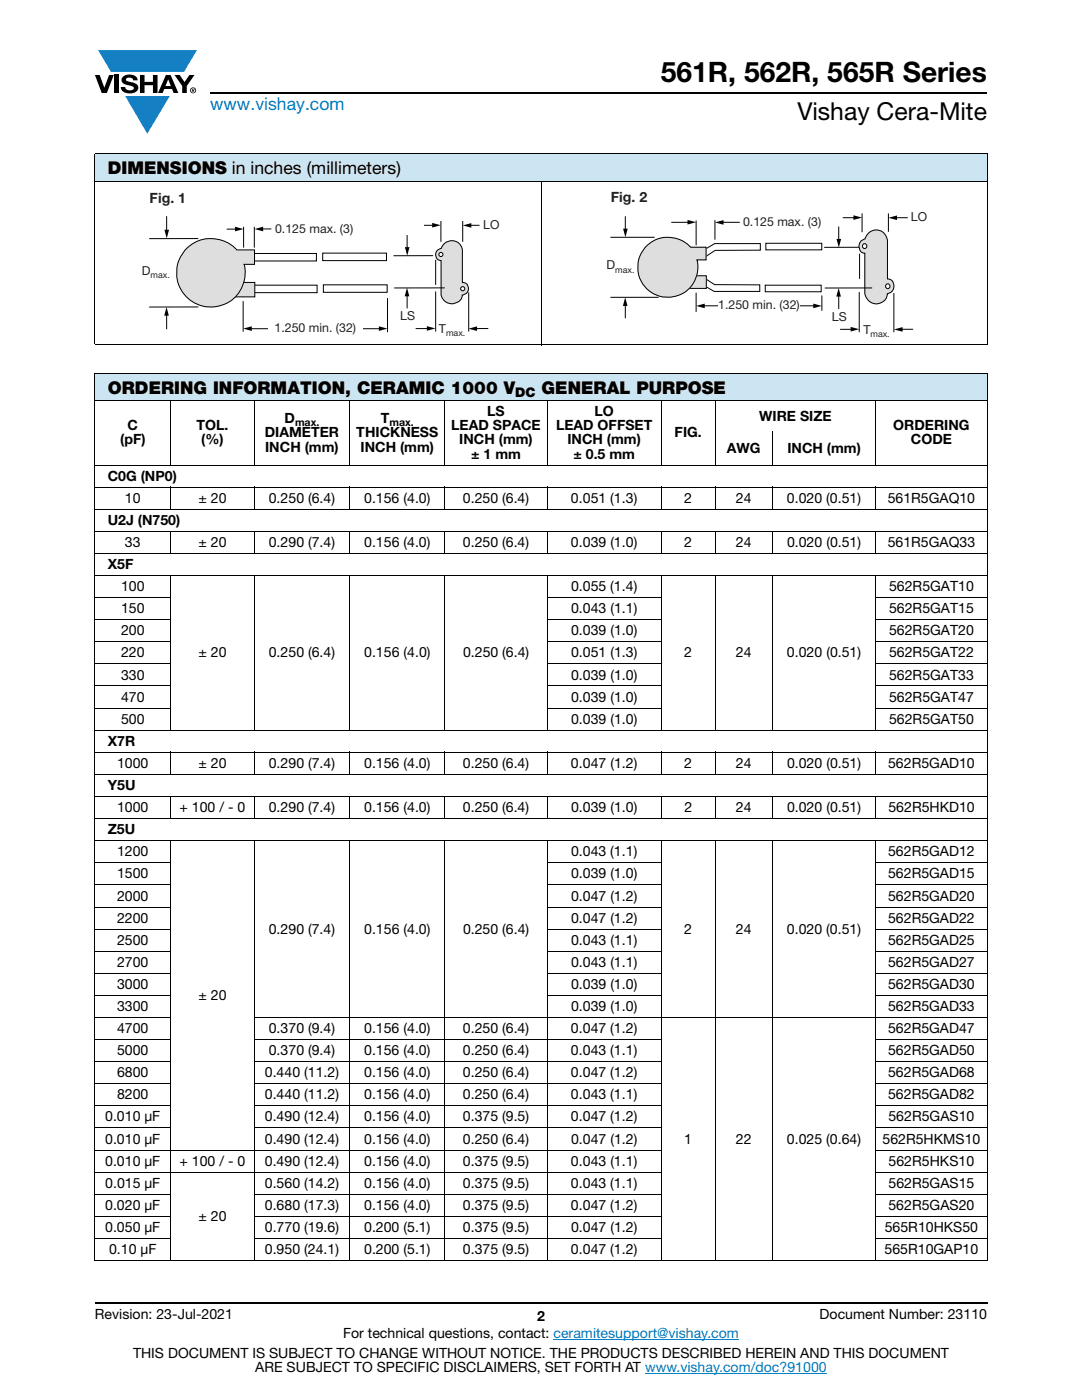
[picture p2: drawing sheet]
<svg xmlns="http://www.w3.org/2000/svg" width="216mm" height="279mm" viewBox="0 0 216 279" stroke-linecap="round" stroke-linejoin="round" font-family="sans-serif">
<g fill="#147fc3">
<path d="M19.6 10h19.7l-2.6 4.3h-1.1h-13.5z"/>
<path d="M25 19.2h8.9l-4.5 7.5z"/>
</g>
<g fill="#000">
<path d="M18.9 15h1l.9 2.5 1-2.5h.9l-1.4 3.6h-1zM22.9 15h.9v3.6h-.9zM24.6 15.3a2.1 2.1 0 0 1 2.8 .3l.1 .4h-.9a.79 .79 0 0 0-.7-.5 .79 .79 0 0 0-.8 .4l.3 .3 1 .2a1.08 1.08 0 0 1 1.2 1 1.08 1.08 0 0 1-1.1 1.2 1.73 1.73 0 0 1-2.4-1.2h.9a.96 .96 0 0 0 .8 .6 .96 .96 0 0 0 .9-.4 1.31 1.31 0 0 0-1.2-.6 1.03 1.03 0 0 1-1.1-.6 1.03 1.03 0 0 1 .2-1.1zM27.9 15h.9v1.3h1.7v-1.3h.9v3.6h-.9v-1.6h-1.7v1.6h-.9zM34.8 15h1.1l.9 1.4 1-1.4h1l-1.5 2.2v1.4h-.9v-1.4z"/>
<path d="M33.6 15.9l.5 1.3h-1.1zM33.1 15l-1.6 3.6h1l.3-.8h1.5l.3 .8h1l-1.6-3.6z"/>
<path d="M38.4 17.8h.2v.2h-.2zM38.3 17.7v.7h.1v-.3l.4 .3-.2-.3 .2-.2-.1-.2z"/>
<path d="M38.1 18a.46 .46 0 0 1 .9 0 .46 .46 0 0 1-.9 0zM37.9 18a.6 .6 0 0 0 1.2 0 .6 .6 0 0 0-1.2 0z"/>
</g>
<path d="M42 18.6h155M18.9 260h178.1" fill="none" stroke="#000" stroke-width=".36"/>
<path d="M110.4 267.3h37M128.7 274h36.3" fill="none" stroke="#007ec4" stroke-width=".2"/>
<g fill="#cce5f3">
<path d="M18.9 30.7h178.1v5.5h-178.1z"/>
<path d="M18.9 74.4h178.1v5.5h-178.1z"/>
</g>
<g fill="none" stroke="#000" stroke-width=".2">
<path d="M18.9 30.7h178.1M18.9 36.2h178.1M18.9 30.8v37.9M107.9 36.1v32.8M197 30.8v37.9M18.9 68.8h178.1M18.9 74.4h178.1M18.9 79.9h178.1M18.9 74.5v177M34.1 79.8v13.1M49.9 65.6h26M50.7 79.8v13.1"/>
<path d="M69.8 79.8v13.1M88.8 79.8v13.1M109.2 79.8v13.1M131.9 79.8v13.1M142.7 79.8v13.1M174.8 79.8v13.1M197 74.5v177M18.9 92.8h178.1M18.9 97.2h178.1M34.1 97.1v4.6M50.7 97.1v4.6M69.8 97.1v4.6"/>
<path d="M88.8 97.1v4.6M109.2 97.1v4.6M131.9 97.1v4.6M142.7 97.1v4.6M154.1 86.1v6.8M154.1 97.1v4.6M174.8 97.1v4.6M18.9 101.6h178.1M18.9 106h178.1M18.9 110.4h178.1M18.9 114.9h178.1M18.9 119.3h15.3"/>
<path d="M34.1 106v4.5M34.1 114.8v31M50.7 106v4.5M50.7 114.8v31M69.8 106v4.5M69.8 114.8v31M88.8 106v4.5M88.8 114.8v31M109.1 119.3h22.9M109.2 106v4.5M109.2 114.8v31M131.9 106v4.5"/>
<path d="M131.9 114.8v31M142.7 106v4.5M142.7 114.8v31M154.1 106v4.5M154.1 114.8v31M174.7 119.3h22.3M174.8 106v4.5M174.8 114.8v31M18.9 123.7h15.3M18.9 128.1h15.3M18.9 132.5h15.3M18.9 136.9h15.3"/>
<path d="M109.1 123.7h22.9M109.1 128.1h22.9M109.1 132.5h22.9M109.1 136.9h22.9M174.7 123.7h22.3M174.7 128.1h22.3M174.7 132.5h22.3M174.7 136.9h22.3M18.9 141.3h15.3M18.9 145.7h178.1M18.9 150.1h178.1M18.9 154.6h178.1"/>
<path d="M18.9 159h178.1M34.1 150.1v4.5M34.1 158.9v4.5M50.7 150.1v4.5M50.7 158.9v4.5M69.8 150.1v4.5M69.8 158.9v4.5M88.8 150.1v4.5M88.8 158.9v4.5M109.1 141.3h22.9M109.2 150.1v4.5M109.2 158.9v4.5"/>
<path d="M131.9 150.1v4.5M131.9 158.9v4.5M142.7 150.1v4.5M142.7 158.9v4.5M154.1 150.1v4.5M154.1 158.9v4.5M174.7 141.3h22.3M174.8 150.1v4.5M174.8 158.9v4.5M18.9 163.4h178.1M18.9 167.8h178.1M18.9 172.2h15.3"/>
<path d="M18.9 176.6h15.3M34.1 167.7v84M50.7 167.7v84M69.8 167.7v84M88.8 167.7v84M109.1 172.2h22.9M109.1 176.6h22.9M109.2 167.7v84M131.9 167.7v84M142.7 167.7v83.9M154.1 167.7v83.9M174.7 172.2h22.3"/>
<path d="M174.7 176.6h22.3M174.8 167.7v84M18.9 181h15.3M18.9 185.4h15.3M18.9 189.8h15.3M18.9 194.2h15.3M18.9 198.6h15.3M109.1 181h22.9M109.1 185.4h22.9M109.1 189.8h22.9M109.1 194.2h22.9M109.1 198.6h22.9"/>
<path d="M174.7 181h22.3M174.7 185.4h22.3M174.7 189.8h22.3M174.7 194.2h22.3M174.7 198.6h22.3M18.9 203.1h15.3M18.9 207.5h15.3M18.9 211.9h15.3M18.9 216.3h15.3M50.6 203.1h146.4M50.6 207.5h81.4M50.6 211.9h81.4"/>
<path d="M50.6 216.3h81.4M174.7 207.5h22.3M174.7 211.9h22.3M174.7 216.3h22.3M18.9 220.7h15.3M18.9 225.1h15.3M18.9 229.5h113.1M18.9 233.9h113.1M18.9 238.3h15.3M50.6 220.7h81.4M50.6 225.1h81.4M50.6 238.3h81.4"/>
<path d="M174.7 220.7h22.3M174.7 225.1h22.3M174.7 229.5h22.3M174.7 233.9h22.3M174.7 238.3h22.3M18.9 242.7h15.3M18.9 247.2h15.3M18.9 251.6h15.1M34.2 251.6h16.4M50.6 242.7h81.4M50.6 247.2h81.4M50.8 251.6h81"/>
<path d="M132 251.6h42.7M174.7 242.7h22.3M174.7 247.2h22.3M174.9 251.6h22.1"/>
</g>
<path d="M48.5 65.6l1.7-.5v.9zM75.6 65.1l1.7 .5-1.7 .4z" fill="#000"/>
<path d="M53.5 63.8h18.8v3.6h-18.8z" fill="#fff"/>
<path d="M33.3 43.2v3M39.5 47.6h-9.6M33.3 62.7v2.9" fill="none" stroke="#000" stroke-width=".2"/>
<path d="M32.8 45.9h.9l-.4 1.7zM33.2 61.3l.5 1.7h-.9z" fill="#000"/>
<path d="M50.5 56.9h12.8v1.5h-12.8z" fill="#fff"/>
<path d="M50.5 56.9h12.8v1.5h-12.8z" fill="none" stroke="#fff" stroke-width=".2"/>
<path d="M50.5 56.9h12.8v1.5h-12.8z" fill="none" stroke="#000" stroke-width=".2"/>
<path d="M50.4 50.6h12.7v1.5h-12.7z" fill="#fff"/>
<path d="M50.4 50.6h12.7v1.5h-12.7z" fill="none" stroke="#000" stroke-width=".2"/>
<circle cx="42.1" cy="54.4" r="6.8" fill="#dedede"/>
<circle cx="42.1" cy="54.4" r="6.8" fill="none" stroke="#dedede" stroke-width=".2"/>
<g fill="#dedede">
<path d="M45 49.9h5.8v2.9h-5.8z"/>
<path d="M45 56.4h5.8v2.8h-5.8z"/>
</g>
<path d="M45 56.4h5.8v2.8h-5.8z" fill="none" stroke="#000" stroke-width=".2"/>
<path d="M37 49.8a7 7 0 0 1 10.3 .1h3.5v2.9h-2.1a6.8 6.8 0 0 1-8.3 8.3 6.8 6.8 0 0 1-3.4-11.3z" fill="#dedede"/>
<path d="M37 49.8a7 7 0 0 1 10.3 .1h3.5v2.9h-2.1a6.8 6.8 0 0 1-8.3 8.3 6.8 6.8 0 0 1-3.4-11.3z" fill="none" stroke="#000" stroke-width=".2"/>
<path d="M64.5 56.8h12.8v1.5h-12.8z" fill="#fff"/>
<path d="M64.5 56.8h12.8v1.5h-12.8z" fill="none" stroke="#fff" stroke-width=".2"/>
<path d="M64.5 56.8h12.8v1.5h-12.8z" fill="none" stroke="#000" stroke-width=".2"/>
<path d="M64.4 50.5h12.7v1.5h-12.7z" fill="#fff"/>
<path d="M64.4 50.5h12.7v1.5h-12.7z" fill="none" stroke="#000" stroke-width=".2"/>
<path d="M87.4 49.9a1.42 1.42 0 0 0 1-1 2.16 2.16 0 0 1 2.2-.8 2.16 2.16 0 0 1 1.7 1.7v6.6a1.26 1.26 0 0 1 1.2 1.2 1.26 1.26 0 0 1-1.3 1.3 2.15 2.15 0 0 1-2.1 1.7 2.15 2.15 0 0 1-2.1-1.7v-6.9a1.2 1.2 0 0 1-1-.8 1.2 1.2 0 0 1 .4-1.3z" fill="#dedede"/>
<path d="M87.4 49.9a1.42 1.42 0 0 0 1-1 2.16 2.16 0 0 1 2.2-.8 2.16 2.16 0 0 1 1.7 1.7v6.6a1.26 1.26 0 0 1 1.2 1.2 1.26 1.26 0 0 1-1.3 1.3 2.15 2.15 0 0 1-2.1 1.7 2.15 2.15 0 0 1-2.1-1.7v-6.9a1.2 1.2 0 0 1-1-.8 1.2 1.2 0 0 1 .4-1.3z" fill="none" stroke="#dedede" stroke-width=".2"/>
<path d="M87.4 49.9a1.42 1.42 0 0 0 1-1 2.16 2.16 0 0 1 2.2-.8 2.16 2.16 0 0 1 1.7 1.7v6.6a1.26 1.26 0 0 1 1.2 1.2 1.26 1.26 0 0 1-1.3 1.3 2.15 2.15 0 0 1-2.1 1.7 2.15 2.15 0 0 1-2.1-1.7v-6.9a1.2 1.2 0 0 1-1-.8 1.2 1.2 0 0 1 .4-1.3z" fill="none" stroke="#000" stroke-width=".2"/>
<circle cx="88" cy="50.8" r=".42" fill="#fff"/>
<circle cx="88" cy="50.8" r=".42" fill="none" stroke="#fff" stroke-width=".2"/>
<circle cx="88" cy="50.8" r=".42" fill="none" stroke="#000" stroke-width=".2"/>
<circle cx="92.3" cy="57.6" r=".42" fill="#fff"/>
<g fill="none" stroke="#000" stroke-width=".2">
<path d="M45.4 45.7h1.8M48.6 45.4v3.9M50.7 45.4v3.9M52.2 45.7h1.8M77.3 59.6v6.6M81.2 58.8v2.6M81.2 47v2.6M84.7 45h1.9M86.3 51h-7.7M86.9 52v4.8M86.9 58.3v7.8M88 44.2v4"/>
<path d="M88.6 57.5h-9.9M92.3 44.2v4M93.5 58.5v7.6M93.7 45h1.9M39.5 61.3h-9.6M48.5 60.2v5.9M85.5 65.6h-2.5M97.3 65.6h-2.4"/>
<circle cx="92.3" cy="57.6" r=".42"/>
</g>
<path d="M46.9 45.2l1.7 .5-1.7 .5zM50.8 45.7l1.7-.5v1zM80.8 49.3h.9l-.4 1.7zM81.2 57.4l.5 1.7h-.9zM86.2 44.5l1.8 .4-1.8 .5zM92.3 45l1.7-.5v.9zM85.2 65.1l1.7 .4-1.7 .5zM93.5 65.6l1.7-.5v1z" fill="#000"/>
<path d="M140.1 55.2l2.5 1.6 9 .1v1.3h-9.1l-2.4-1.5z" fill="#fff"/>
<path d="M140.1 55.2l2.5 1.6 9 .1v1.3h-9.1l-2.4-1.5z" fill="none" stroke="#000" stroke-width=".2"/>
<path d="M152.7 56.9h11.2v1.3h-11.2z" fill="#fff"/>
<path d="M152.7 56.9h11.2v1.3h-11.2z" fill="none" stroke="#000" stroke-width=".2"/>
<path d="M140.2 50l2.4-1.4h9.1v1.3l-9 .1-2.5 1.6z" fill="#fff"/>
<path d="M140.2 50l2.4-1.4h9.1v1.3l-9 .1-2.5 1.6z" fill="none" stroke="#000" stroke-width=".2"/>
<path d="M152.8 48.6h11.2v1.3h-11.2z" fill="#fff"/>
<path d="M124.8 43.3v2.6M152.8 48.6h11.2v1.3h-11.2zM124.8 60.7v2.7" fill="none" stroke="#000" stroke-width=".2"/>
<path d="M124.3 45.6h1l-.5 1.7zM124.8 59.3l.4 1.8h-.9z" fill="#000"/>
<g fill="#f47921">
<path d="M135.8 49.3h5.1v2.6h-5.1z"/>
<circle cx="133.3" cy="53.3" r="6"/>
</g>
<path d="M135.8 55h5.1v2.6h-5.1z" fill="#dedede"/>
<path d="M135.8 55h5.1v2.6h-5.1z" fill="none" stroke="#000" stroke-width=".2"/>
<path d="M128.8 49.3a6.1 6.1 0 0 1 9 0h3.1v2.6h-1.8a6 6 0 0 1-7.3 7.2 6 6 0 0 1-3-9.8z" fill="#dedede"/>
<path d="M128.8 49.3a6.1 6.1 0 0 1 9 0h3.1v2.6h-1.8a6 6 0 0 1-7.3 7.2 6 6 0 0 1-3-9.8z" fill="none" stroke="#dedede" stroke-width=".2"/>
<path d="M121.9 59.3h9.4M128.8 49.3a6.1 6.1 0 0 1 9 0h3.1v2.6h-1.8a6 6 0 0 1-7.3 7.2 6 6 0 0 1-3-9.8zM134.1 44.4h3.4M138.9 58.5v3.6M138.9 44.1v4.7M142.7 44v3.7M144.1 44.4h3.4M164 59.1v2.8" fill="none" stroke="#000" stroke-width=".2"/>
<path d="M137.2 43.9l1.7 .4-1.7 .5zM142.7 44.4l1.7-.5v1z" fill="#000"/>
<path d="M173.5 46.4a2.23 2.23 0 0 1 3.6 1.6v7.7a1.49 1.49 0 0 1 1.3 1.5 1.49 1.49 0 0 1-1.4 1.4 2.25 2.25 0 0 1-2.2 2.1 2.25 2.25 0 0 1-2.2-2.1v-8.1a1.44 1.44 0 0 1-1.2-1 1.44 1.44 0 0 1 .5-1.5 1.57 1.57 0 0 0 1.1-1.1z" fill="#dedede"/>
<path d="M173.5 46.4a2.23 2.23 0 0 1 3.6 1.6v7.7a1.49 1.49 0 0 1 1.3 1.5 1.49 1.49 0 0 1-1.4 1.4 2.25 2.25 0 0 1-2.2 2.1 2.25 2.25 0 0 1-2.2-2.1v-8.1a1.44 1.44 0 0 1-1.2-1 1.44 1.44 0 0 1 .5-1.5 1.57 1.57 0 0 0 1.1-1.1z" fill="none" stroke="#dedede" stroke-width=".2"/>
<path d="M173.5 46.4a2.23 2.23 0 0 1 3.6 1.6v7.7a1.49 1.49 0 0 1 1.3 1.5 1.49 1.49 0 0 1-1.4 1.4 2.25 2.25 0 0 1-2.2 2.1 2.25 2.25 0 0 1-2.2-2.1v-8.1a1.44 1.44 0 0 1-1.2-1 1.44 1.44 0 0 1 .5-1.5 1.57 1.57 0 0 0 1.1-1.1z" fill="none" stroke="#000" stroke-width=".2"/>
<circle cx="172.6" cy="49.1" r=".47" fill="#dedede"/>
<circle cx="172.6" cy="49.1" r=".47" fill="#fff"/>
<circle cx="172.6" cy="49.1" r=".47" fill="none" stroke="#000" stroke-width=".2"/>
<circle cx="177.2" cy="57.1" r=".47" fill="#dedede"/>
<circle cx="177.2" cy="57.1" r=".47" fill="#fff"/>
<g fill="none" stroke="#000" stroke-width=".2">
<path d="M167.4 45.3v2.7M167.4 58.9v2.7M168.3 43.4h2.3M171.3 49.3l-6.7 .1M171.5 58.4v7.8M171.5 50.7v4.9M172 42.7v3.5M173.9 57.5h-9.2M177.3 42.7v3.5M178.4 58.6v7.6M178.7 43.4h2.3M140.3 61h22.3"/>
<circle cx="177.2" cy="57.1" r=".47"/>
</g>
<path d="M166.9 47.7h.9l-.4 1.7zM167.3 57.5l.5 1.7h-.9zM170.3 43l1.7 .4-1.7 .5zM177.3 43.5l1.7-.5v.9zM138.9 61.1l1.7-.5v.9zM162.3 60.6l1.7 .5-1.7 .4z" fill="#000"/>
<path d="M143.3 59.7h16.3v2.6h-16.3z" fill="#fff"/>
<path d="M121.9 47.4h8.6M170 65.7h-2.3M182.1 65.7h-2.3" fill="none" stroke="#000" stroke-width=".2"/>
<path d="M169.7 65.2l1.8 .5-1.8 .5zM178.4 65.7l1.7-.4v.9z" fill="#000"/>
<text font-size="5.6" x="131.8" y="16.4">561R, 562R, 565R Series</text>
<text font-size="4.9" x="159.1" y="24">Vishay Cera-Mite</text>
<text font-size="3.5" fill="#007ec4" x="42" y="21.9">www.vishay.com</text>
<g font-size="3.5">
<text x="21.5" y="34.8">DIMENSIONS in inches (millimeters)</text>
<text x="21.5" y="78.5">ORDERING INFORMATION, CERAMIC 1000 V</text>
<text x="108.1" y="78.5">GENERAL PURPOSE</text>
</g>
<g font-size="2.8" fill="#231f20">
<text x="29.9" y="40.6">Fig. 1</text>
<text x="121.9" y="40.3">Fig. 2</text>
</g>
<g font-size="2.8">
<text x="97.2" y="83.1">LS</text>
<text x="118.6" y="83.1">LO</text>
<text x="151.5" y="83.9">WIRE SIZE</text>
<text x="24" y="88.7">(pF)</text>
<text x="25.5" y="85.9">C</text>
<text x="39.2" y="85.9">TOL.</text>
<text x="40.2" y="88.7">(%)</text>
<text x="52.8" y="87.3">DIAMETER</text>
<text x="56.8" y="84.5">D</text>
<text x="71.1" y="87.3">THICKNESS</text>
<text x="76" y="84.5">T</text>
<text x="90" y="85.9">LEAD SPACE</text>
<text x="91.7" y="88.7">INCH (mm)</text>
<text x="111" y="85.9">LEAD OFFSET</text>
<text x="113.2" y="88.7">INCH (mm)</text>
<text x="134.6" y="87.3">FIG.</text>
<text x="178.2" y="85.9">ORDERING</text>
<text x="181.8" y="88.7">CODE</text>
<text x="21.5" y="95.9">C0G (NP0)</text>
<text x="52.9" y="90.1">INCH (mm)</text>
<text x="71.9" y="90.1">INCH (mm)</text>
<text x="94" y="91.5">± 1 mm</text>
<text x="114.4" y="91.5">± 0.5 mm</text>
<text x="145" y="90.4">AWG</text>
<text x="157.1" y="90.4">INCH (mm)</text>
<text x="24.9" y="100.3">10</text>
<text x="39.6" y="100.3">± 20</text>
<text x="53.6" y="100.3">0.250 (6.4)</text>
<text x="72.7" y="100.3">0.156 (4.0)</text>
<text x="92.4" y="100.3">0.250 (6.4)</text>
<text x="113.9" y="100.3">0.051 (1.3)</text>
<text x="136.5" y="100.3">2</text>
<text x="146.8" y="100.3">24</text>
<text x="157" y="100.3">0.020 (0.51)</text>
<text x="177.1" y="100.3">561R5GAQ10</text>
<text x="21.5" y="104.8">U2J (N750)</text>
<text x="21.5" y="113.6">X5F</text>
<text x="24.9" y="109.2">33</text>
<text x="39.6" y="109.2">± 20</text>
<text x="53.6" y="109.2">0.290 (7.4)</text>
<text x="72.7" y="109.2">0.156 (4.0)</text>
<text x="92.4" y="109.2">0.250 (6.4)</text>
<text x="113.9" y="109.2">0.039 (1.0)</text>
<text x="136.5" y="109.2">2</text>
<text x="146.8" y="109.2">24</text>
<text x="157" y="109.2">0.020 (0.51)</text>
<text x="177.1" y="109.2">561R5GAQ33</text>
<text x="24.2" y="118">100</text>
<text x="113.9" y="118">0.055 (1.4)</text>
<text x="177.4" y="118">562R5GAT10</text>
<text x="24.2" y="122.4">150</text>
<text x="113.9" y="122.4">0.043 (1.1)</text>
<text x="177.4" y="122.4">562R5GAT15</text>
<text x="24.2" y="126.8">200</text>
<text x="24.2" y="131.2">220</text>
<text x="39.6" y="131.2">± 20</text>
<text x="53.6" y="131.2">0.250 (6.4)</text>
<text x="72.7" y="131.2">0.156 (4.0)</text>
<text x="92.4" y="131.2">0.250 (6.4)</text>
<text x="113.9" y="126.8">0.039 (1.0)</text>
<text x="113.9" y="131.2">0.051 (1.3)</text>
<text x="136.5" y="131.2">2</text>
<text x="146.8" y="131.2">24</text>
<text x="157" y="131.2">0.020 (0.51)</text>
<text x="177.4" y="126.8">562R5GAT20</text>
<text x="177.4" y="131.2">562R5GAT22</text>
<text x="24.2" y="135.6">330</text>
<text x="113.9" y="135.6">0.039 (1.0)</text>
<text x="177.4" y="135.6">562R5GAT33</text>
<text x="24.2" y="140">470</text>
<text x="113.9" y="140">0.039 (1.0)</text>
<text x="177.4" y="140">562R5GAT47</text>
<text x="21.5" y="148.8">X7R</text>
<text x="24.2" y="144.4">500</text>
<text x="113.9" y="144.4">0.039 (1.0)</text>
<text x="177.4" y="144.4">562R5GAT50</text>
<text x="23.4" y="153.2">1000</text>
<text x="39.6" y="153.2">± 20</text>
<text x="53.6" y="153.2">0.290 (7.4)</text>
<text x="72.7" y="153.2">0.156 (4.0)</text>
<text x="92.4" y="153.2">0.250 (6.4)</text>
<text x="113.9" y="153.2">0.047 (1.2)</text>
<text x="136.5" y="153.2">2</text>
<text x="146.8" y="153.2">24</text>
<text x="157" y="153.2">0.020 (0.51)</text>
<text x="177.2" y="153.2">562R5GAD10</text>
<text x="21.5" y="157.7">Y5U</text>
<text x="21.5" y="166.5">Z5U</text>
<text x="23.4" y="162.1">1000</text>
<text x="35.8" y="162.1">+ 100 / - 0</text>
<text x="53.6" y="162.1">0.290 (7.4)</text>
<text x="72.7" y="162.1">0.156 (4.0)</text>
<text x="92.4" y="162.1">0.250 (6.4)</text>
<text x="113.9" y="162.1">0.039 (1.0)</text>
<text x="136.6" y="162.1">2</text>
<text x="146.8" y="162.1">24</text>
<text x="157" y="162.1">0.020 (0.51)</text>
<text x="177.3" y="162.1">562R5HKD10</text>
<text x="23.4" y="170.9">1200</text>
<text x="113.9" y="170.9">0.043 (1.1)</text>
<text x="177.2" y="170.9">562R5GAD12</text>
<text x="23.4" y="175.3">1500</text>
<text x="23.4" y="179.7">2000</text>
<text x="113.9" y="175.3">0.039 (1.0)</text>
<text x="113.9" y="179.7">0.047 (1.2)</text>
<text x="177.2" y="175.3">562R5GAD15</text>
<text x="177.2" y="179.7">562R5GAD20</text>
<text x="23.4" y="184.1">2200</text>
<text x="113.9" y="184.1">0.047 (1.2)</text>
<text x="177.2" y="184.1">562R5GAD22</text>
<text x="23.4" y="188.5">2500</text>
<text x="53.6" y="186.3">0.290 (7.4)</text>
<text x="72.7" y="186.3">0.156 (4.0)</text>
<text x="92.4" y="186.3">0.250 (6.4)</text>
<text x="113.9" y="188.5">0.043 (1.1)</text>
<text x="136.5" y="186.3">2</text>
<text x="146.8" y="186.3">24</text>
<text x="157" y="186.3">0.020 (0.51)</text>
<text x="177.2" y="188.5">562R5GAD25</text>
<text x="23.4" y="193">2700</text>
<text x="23.4" y="197.4">3000</text>
<text x="113.9" y="193">0.043 (1.1)</text>
<text x="113.9" y="197.4">0.039 (1.0)</text>
<text x="177.2" y="193">562R5GAD27</text>
<text x="177.2" y="197.4">562R5GAD30</text>
<text x="23.4" y="201.8">3300</text>
<text x="39.6" y="199.6">± 20</text>
<text x="113.9" y="201.8">0.039 (1.0)</text>
<text x="177.2" y="201.8">562R5GAD33</text>
<text x="23.4" y="206.2">4700</text>
<text x="53.6" y="206.2">0.370 (9.4)</text>
<text x="72.7" y="206.2">0.156 (4.0)</text>
<text x="92.4" y="206.2">0.250 (6.4)</text>
<text x="113.9" y="206.2">0.047 (1.2)</text>
<text x="177.2" y="206.2">562R5GAD47</text>
<text x="23.4" y="210.6">5000</text>
<text x="23.4" y="215">6800</text>
<text x="52.8" y="215">0.440 (11.2)</text>
<text x="53.6" y="210.6">0.370 (9.4)</text>
<text x="72.7" y="215">0.156 (4.0)</text>
<text x="72.7" y="210.6">0.156 (4.0)</text>
<text x="92.4" y="215">0.250 (6.4)</text>
<text x="92.4" y="210.6">0.250 (6.4)</text>
<text x="113.9" y="215">0.047 (1.2)</text>
<text x="113.9" y="210.6">0.043 (1.1)</text>
<text x="177.2" y="215">562R5GAD68</text>
<text x="177.2" y="210.6">562R5GAD50</text>
<text x="23.4" y="219.4">8200</text>
<text x="52.8" y="219.4">0.440 (11.2)</text>
<text x="72.7" y="219.4">0.156 (4.0)</text>
<text x="92.4" y="219.4">0.250 (6.4)</text>
<text x="113.9" y="219.4">0.043 (1.1)</text>
<text x="177.2" y="219.4">562R5GAD82</text>
<text x="21" y="223.8">0.010 μF</text>
<text x="52.8" y="223.8">0.490 (12.4)</text>
<text x="72.7" y="223.8">0.156 (4.0)</text>
<text x="92.4" y="223.8">0.375 (9.5)</text>
<text x="113.9" y="223.8">0.047 (1.2)</text>
<text x="177.3" y="223.8">562R5GAS10</text>
<text x="21" y="228.2">0.010 μF</text>
<text x="21" y="232.6">0.010 μF</text>
<text x="35.8" y="232.6">+ 100 / - 0</text>
<text x="52.8" y="232.6">0.490 (12.4)</text>
<text x="52.8" y="228.2">0.490 (12.4)</text>
<text x="72.7" y="232.6">0.156 (4.0)</text>
<text x="72.7" y="228.2">0.156 (4.0)</text>
<text x="92.4" y="232.6">0.375 (9.5)</text>
<text x="92.4" y="228.2">0.250 (6.4)</text>
<text x="113.9" y="232.6">0.043 (1.1)</text>
<text x="113.9" y="228.2">0.047 (1.2)</text>
<text x="136.5" y="228.2">1</text>
<text x="146.8" y="228.2">22</text>
<text x="157" y="228.2">0.025 (0.64)</text>
<text x="176.1" y="228.2">562R5HKMS10</text>
<text x="177.3" y="232.6">562R5HKS10</text>
<text x="21" y="237">0.015 μF</text>
<text x="52.9" y="237">0.560 (14.2)</text>
<text x="72.7" y="237">0.156 (4.0)</text>
<text x="92.4" y="237">0.375 (9.5)</text>
<text x="113.9" y="237">0.043 (1.1)</text>
<text x="177.3" y="237">562R5GAS15</text>
<text x="21" y="241.4">0.020 μF</text>
<text x="21" y="245.9">0.050 μF</text>
<text x="39.6" y="243.6">± 20</text>
<text x="52.8" y="241.4">0.680 (17.3)</text>
<text x="52.8" y="245.9">0.770 (19.6)</text>
<text x="72.7" y="241.4">0.156 (4.0)</text>
<text x="72.7" y="245.9">0.200 (5.1)</text>
<text x="92.4" y="241.4">0.375 (9.5)</text>
<text x="92.4" y="245.9">0.375 (9.5)</text>
<text x="113.9" y="241.4">0.047 (1.2)</text>
<text x="113.9" y="245.9">0.047 (1.2)</text>
<text x="176.5" y="245.9">565R10HKS50</text>
<text x="177.3" y="241.4">562R5GAS20</text>
<text x="21.8" y="250.3">0.10 μF</text>
<text x="52.8" y="250.3">0.950 (24.1)</text>
<text x="72.7" y="250.3">0.200 (5.1)</text>
<text x="92.4" y="250.3">0.375 (9.5)</text>
<text x="113.9" y="250.3">0.047 (1.2)</text>
<text x="176.5" y="250.3">565R10GAP10</text>
<text x="18.9" y="263.3">Revision: 23-Jul-2021</text>
<text x="107.2" y="263.6">2</text>
<text x="163.6" y="263.3">Document Number: 23110</text>
<text x="68.5" y="267.1">For technical questions, contact: ceramitesupport@vishay.com</text>
<text x="26.5" y="271">THIS DOCUMENT IS SUBJECT TO CHANGE WITHOUT NOTICE. THE PRODUCTS DESCRIBED HEREIN AND THIS DOCUMENT</text>
<text x="50.9" y="273.8">ARE SUBJECT TO SPECIFIC DISCLAIMERS, SET FORTH AT www.vishay.com/doc?91000</text>
</g>
<text font-size="2.6" x="102.8" y="79.2">DC</text>
<g font-size="2.5" fill="#231f20">
<text x="54.9" y="46.4">0.125 max. (3)</text>
<text x="96.4" y="45.7">LO</text>
<text x="148.3" y="45.1">0.125 max. (3)</text>
<text x="181.7" y="44.2">LO</text>
<text x="121" y="53.8">D</text>
<text x="28.3" y="54.9">D</text>
<text x="79.9" y="63.8">LS</text>
<text x="143.3" y="61.7">1.250 min. (32)</text>
<text x="166" y="64.1">LS</text>
<text x="54.8" y="66.3">1.250 min. (32)</text>
<text x="87.6" y="66.4">T</text>
<text x="172.3" y="66.6">T</text>
</g>
<g font-size="2.1">
<text x="58.9" y="85">max.</text>
<text x="77.7" y="85">max.</text>
</g>
<g font-size="1.8" fill="#231f20">
<text x="30.1" y="55.6">max.</text>
<text x="122.8" y="54.5">max.</text>
<text x="89" y="67.1">max.</text>
<text x="173.7" y="67.4">max.</text>
</g>
</svg>
